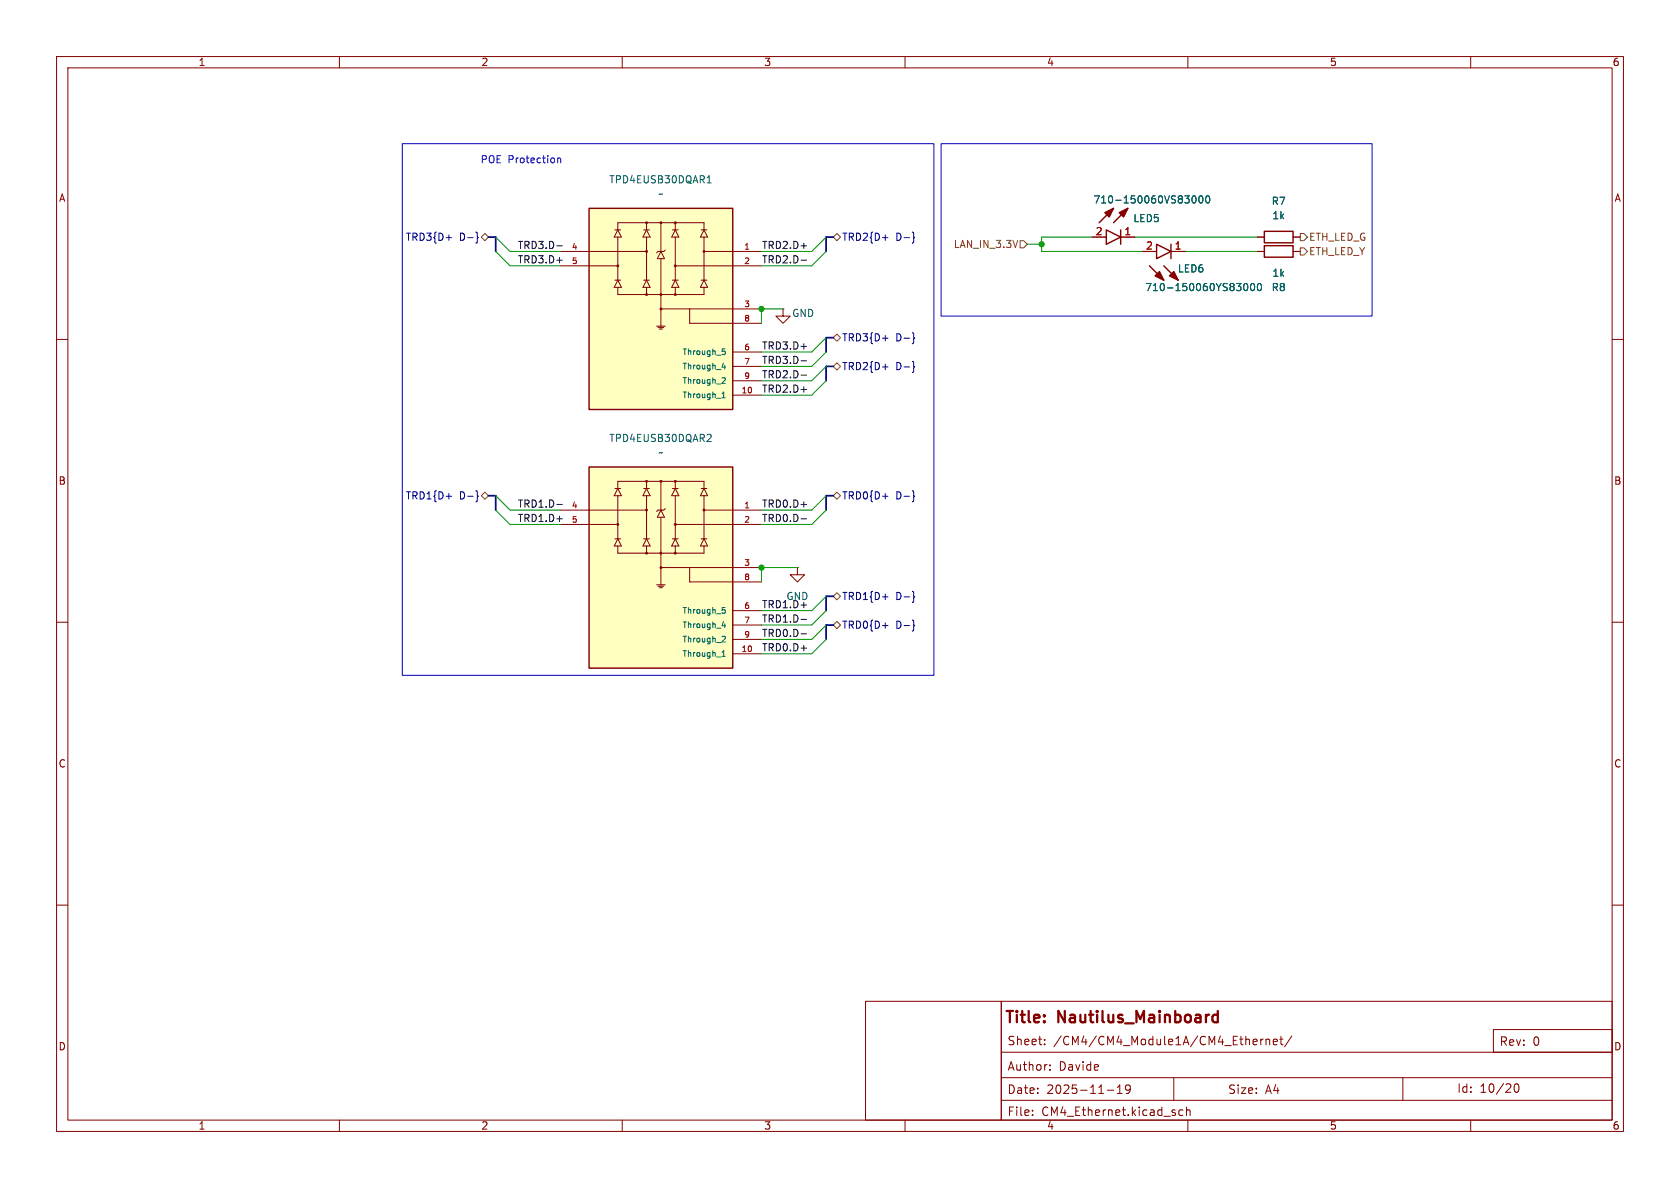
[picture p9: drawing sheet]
<svg xmlns="http://www.w3.org/2000/svg" width="297mm" height="210mm" viewBox="0 0 297 210" stroke-linecap="round" stroke-linejoin="round" font-family="sans-serif">
<g fill="none" stroke="#840000" stroke-width=".18">
<path d="M10 10h277v190h-277zM12 12h273v186h-273zM60 10v2M110 10v2M160 10v2M210 10v2M260 10v2M138.4 54.6v1.3h1.3l-1.3 1.3-1.2-1.3h1.2M138.4 54.6h.1M10 60h2M285 60h2M10 110h2"/>
<path d="M141 100.3v1.3h1.2l-1.2 1.3-1.3-1.3h1.3M141 100.3h.1M285 110h2M10 160h2M153 177h24v21h-24zM177 177h108v21h-108zM285 160h2M60 198v2M110 198v2M160 198v2M177 194.5h108M177 190.5h108"/>
<path d="M177 186h108M182.5 197v.2M182.5 196.3v.1M184.7 184.6v.1M184.7 183.8v.1M185.6 189v.2M185.6 188.3v.1M195.7 192.7h1.2M197.5 193.3h.9M197.5 192.2l.5-.4v1.5M199.8 192.4l-.3 .3h-.3l-.2-.3 .1-.5 .4-.1 .2 .1a.99 .99 0 0 1-.3 1.4h-.3M207.5 190.5v4"/>
<path d="M209.1 196.3l-.4-.1-.3 .3v.4l.1 .2h.6M209.8 196.3l.2-.1 .3 .1 .1 .9M209.8 195.7v1.5M210 198v2M222.2 183.8v.3l-.7 .1M222.9 183.7v1M223.3 183.7l-.3 .1-.1 .2M223.8 183.8l.2-.1 .4 .1 .1 .9M223.8 183.7v1M225.1 184.2l.7-.1-.1-.3-.4-.1-.2 .2 .1 .7h.5M226.2 183.7h.6M226.5 183.2v1.3l.3 .2"/>
<path d="M228.4 183.1l-1.3 2M248 190.5v4M260 198v2M264 182h21v4h-21zM267.8 191.7l.2-.1a.81 .81 0 0 1 .6 .6 .81 .81 0 0 1-.3 .8l-.1 .1a.81 .81 0 0 1-.4-1.4z"/>
</g>
<path d="M214.5 179.5l.2-.1 .6 .1M215.3 178.7v2M214.5 180.6l.2 .1 .6-.1" fill="none" stroke="#840000" stroke-width=".4"/>
<path d="M104.1 36.8h25.4v35.6h-25.4z" fill="#ffffc2"/>
<g fill="none" stroke="#840000" stroke-width=".25">
<path d="M104.1 36.8h25.4v35.6h-25.4zM196.8 36.8l-2.5 2.6M199.4 36.8l-2.6 2.6M195.6 40.6l2.5 1.3-2.5 1.3zM198.1 40.6v2.6M203.2 47l2.5 2.5M204.5 43.2l2.5 1.3-2.5 1.2zM205.7 47l2.6 2.5M207 43.2v2.5M223.5 40.9h5.1v2h-5.1zM223.5 43.4h5.1v2.1h-5.1z"/>
<circle cx="114.3" cy="39.4" r=".13"/>
<circle cx="116.8" cy="39.4" r=".13"/>
<circle cx="119.4" cy="39.4" r=".13"/>
<circle cx="109.2" cy="47" r=".13"/>
<circle cx="114.3" cy="52.1" r=".13"/>
<circle cx="114.3" cy="44.5" r=".13"/>
<circle cx="116.8" cy="52.1" r=".13"/>
<circle cx="116.8" cy="54.6" r=".13"/>
<circle cx="119.4" cy="52.1" r=".13"/>
<circle cx="119.4" cy="47" r=".13"/>
<circle cx="124.5" cy="44.5" r=".13"/>
</g>
<g fill="none" stroke="#840000" stroke-width=".18">
<path d="M114.3 39.4v1.2M116.8 39.4v5.1M119.4 39.4v1.2M99.1 47h10.1M99.1 44.5h15.2M108.7 40.6h1M108.7 49.5h1M109.2 40.6l.7 1.3h-1.3zM109.2 49.5l.7 1.3h-1.3zM109.2 40.6v-1.2h15.3v1.2M109.2 41.9v7.6M109.2 50.8v1.3h15.3v-1.3"/>
<path d="M113.8 40.6h1M113.8 49.5h1M114.3 40.6l.6 1.3h-1.2zM114.3 49.5l.6 1.3h-1.2zM114.3 41.9v7.6M114.3 50.8v1.3M116.1 57.7h1.5M116.3 57.9h1M116.6 58.2h.5M116.8 44.5l.7 1.2h-1.3zM116.8 45.7v12M116.8 54.6h17.8"/>
<path d="M117.6 44.2l-.3 .3h-1l-.2 .2M118.9 40.6h1M118.9 49.5h1M119.4 40.6l.6 1.3h-1.3zM119.4 49.5l.6 1.3h-1.3zM119.4 47h15.2M119.4 41.9v7.6M119.4 50.8v1.3M121.9 54.6v2.6h12.7M124 40.6h1M124 49.5h1M124.5 40.6l.6 1.3h-1.3z"/>
<path d="M124.5 49.5l.6 1.3h-1.3zM124.5 44.5h10.1M124.5 41.9v7.6M193 41.9h2.6M198.1 41.9h2.6M201.9 44.5h2.6M207 44.5h2.5M222.2 41.9h1.3M222.2 44.5h1.3M228.6 41.9h1.3M228.6 44.5h1.3M129.5 62.2h5.1"/>
<path d="M129.5 64.8h5.1M129.5 67.3h5.1M129.5 69.9h5.1"/>
</g>
<g fill="none" stroke="#006464" stroke-width=".18">
<path d="M125 32.3h.7M125.2 31.2l.2-.1v1.2M210.8 34.7l.2-.1a.68 .68 0 0 1 .5 .7 .68 .68 0 0 1-.5 .6l-.2-.1-.1-.4zM212.1 34.7l.1-.1a.68 .68 0 0 1 .5 .7 .68 .68 0 0 1-.5 .6 .84 .84 0 0 1-.1-1.2zM213.3 34.7l.1-.1a.68 .68 0 0 1 .5 .7 .68 .68 0 0 1-.5 .6l-.1-.1-.2-.4zM220 50.2l.2-.1a.68 .68 0 0 1 .4 .6 .68 .68 0 0 1-.4 .7l-.2-.1-.1-.4zM221.3 50.2l.1-.1a.68 .68 0 0 1 .4 .6 .68 .68 0 0 1-.4 .7 .84 .84 0 0 1-.1-1.2zM222.4 50.2l.2-.1a.68 .68 0 0 1 .4 .6 .68 .68 0 0 1-.4 .7l-.2-.1-.1-.4zM127.6 70.3h.6M127.6 69.6l.3-.3v1M127.7 61.7h.5M127.8 62.1h.2l.2 .2-.1 .3-.3 .1"/>
<path d="M127.8 66.8h.3l.1 .2-.6 .8h.6M127.9 64.2l-.3 .7h.7M128.1 64.6v.6"/>
</g>
<g fill="#840000" stroke="#840000" stroke-width=".25">
<path d="M195.3 37.6l1.5-.8-.7 1.6z"/>
<path d="M197.9 37.6l1.5-.8-.8 1.6z"/>
<path d="M205 48l.7 1.5-1.5-.7z"/>
<path d="M207.5 48l.8 1.5-1.5-.7z"/>
</g>
<path d="M104.1 82.6h25.4v35.5h-25.4z" fill="#ffffc2"/>
<g fill="none" stroke="#840000" stroke-width=".25">
<path d="M104.1 82.6h25.4v35.5h-25.4z"/>
<circle cx="109.2" cy="92.7" r=".13"/>
<circle cx="114.3" cy="85.1" r=".13"/>
<circle cx="114.3" cy="97.8" r=".13"/>
<circle cx="114.3" cy="90.2" r=".13"/>
<circle cx="116.8" cy="85.1" r=".13"/>
<circle cx="116.8" cy="97.8" r=".13"/>
<circle cx="119.4" cy="97.8" r=".13"/>
<circle cx="119.4" cy="85.1" r=".13"/>
<circle cx="119.4" cy="92.7" r=".13"/>
<circle cx="124.5" cy="90.2" r=".13"/>
<circle cx="116.8" cy="100.3" r=".13"/>
</g>
<g fill="none" stroke="#840000" stroke-width=".18">
<path d="M193 41.9h2.6M198.1 41.9h2.6M201.9 44.5h2.6M207 44.5h2.5M222.2 41.9h1.3M222.2 44.5h1.3M228.6 41.9h1.3M228.6 44.5h1.3M99.1 92.7h10.1M99.1 90.2h15.2M108.7 86.4h1M108.7 95.3h1"/>
<path d="M109.2 86.4l.7 1.2h-1.3zM109.2 95.3l.7 1.2h-1.3zM109.2 86.4v-1.3h15.3v1.3M109.2 87.6v7.7M109.2 96.5v1.3h15.3v-1.3M113.8 86.4h1M113.8 95.3h1M114.3 86.4l.6 1.2h-1.2zM114.3 95.3l.6 1.2h-1.2zM114.3 85.1v1.3M114.3 87.6v7.7M114.3 96.5v1.3"/>
<path d="M116.8 90.2l.7 1.2h-1.3zM116.8 85.1v5.1M116.8 91.4v12M117.6 89.9l-.3 .3h-1l-.2 .2M118.9 86.4h1M118.9 95.3h1M119.4 86.4l.6 1.2h-1.3zM119.4 95.3l.6 1.2h-1.3zM119.4 92.7h15.2M119.4 85.1v1.3M119.4 87.6v7.7M119.4 96.5v1.3"/>
<path d="M124 86.4h1M124 95.3h1M124.5 86.4l.6 1.2h-1.3zM124.5 95.3l.6 1.2h-1.3zM124.5 90.2h10.1M124.5 87.6v7.7M116.1 103.4h1.5M116.3 103.6h1M116.6 103.9h.5M116.8 100.3h17.8M121.9 100.3v2.6h12.7M129.5 108h5.1"/>
<path d="M129.5 110.5h5.1M129.5 113h5.1M129.5 115.6h5.1"/>
</g>
<g fill="none" stroke="#006464" stroke-width=".18">
<path d="M210.8 34.7l.2-.1a.68 .68 0 0 1 .5 .7 .68 .68 0 0 1-.5 .6l-.2-.1-.1-.4zM212.1 34.7l.1-.1a.68 .68 0 0 1 .5 .7 .68 .68 0 0 1-.5 .6 .84 .84 0 0 1-.1-1.2zM213.3 34.7l.1-.1a.68 .68 0 0 1 .5 .7 .68 .68 0 0 1-.5 .6l-.1-.1-.2-.4zM220 50.2l.2-.1a.68 .68 0 0 1 .4 .6 .68 .68 0 0 1-.4 .7l-.2-.1-.1-.4zM221.3 50.2l.1-.1a.68 .68 0 0 1 .4 .6 .68 .68 0 0 1-.4 .7 .84 .84 0 0 1-.1-1.2zM222.4 50.2l.2-.1a.68 .68 0 0 1 .4 .6 .68 .68 0 0 1-.4 .7l-.2-.1-.1-.4zM125.5 76.8l.2 .2v.3l-.8 .7h.8M127.6 116h.6M127.6 115.3l.3-.3v1M127.7 107.4h.5M127.8 107.8h.2l.2 .2v.3l-.4 .1M127.8 112.5h.3l.1 .3-.6 .7h.6"/>
<path d="M127.9 109.9l-.3 .7h.7M128.1 110.3v.7"/>
</g>
<g fill="none" stroke="#000084" stroke-width=".18">
<path d="M78.9 42h.9M84.2 41l.2 .2v.6l.2 .2-.2 .2v.6l-.2 .2M156 42h1M156 59.8h1M161.3 41l.2 .2v.6l.2 .2-.2 .2v.6l-.2 .2M161.3 58.8l.2 .2v.6l.2 .2-.2 .2v.6l-.2 .2M156 64.9h1M161.3 63.9l.2 .2v.6l.2 .2-.2 .1v.7l-.2 .1M78.9 87.7h.9M84.2 86.8l.2 .1v.6l.2 .2-.2 .2v.6l-.2 .2M156 87.7h1M161.3 86.8l.2 .1v.6l.2 .2-.2 .2v.6l-.2 .2"/>
<path d="M156 105.5h1M156 110.6h1M161.3 104.5l.2 .2v.6l.2 .2-.2 .2v.6l-.2 .2M161.3 109.6l.2 .2v.6l.2 .2-.2 .2v.6l-.2 .2"/>
</g>
<path d="M85.1 41.9l.6-.6 .7 .6-.7 .6zM147.3 41.9l.7-.6 .6 .6-.6 .6zM147.3 59.7l.7-.6 .6 .6-.6 .6zM179.9 42.5l-.4 1.3M180.3 42.5h.7l.6 .7-.6 .6h-.7zM229.9 41.3h.6l.6 .6-.6 .6h-.6zM229.9 43.8h.6l.6 .7-.6 .6h-.6zM147.3 64.8l.7-.7 .6 .7-.6 .6zM85.7 87l.7 .6-.7 .7-.6-.7zM148 87l.6 .6-.6 .7-.7-.7zM147.3 105.4l.7-.6 .6 .6-.6 .6zM148 109.9l.6 .6-.6 .6-.7-.6z" fill="none" stroke="#725600" stroke-width=".18"/>
<path d="M98.4 43.5h1M141.6 46h1M141.6 63.8h1M141.6 66.3h1M98.4 89.2h1M141.6 91.7h1M141.6 109.5h1M141.6 112h1" fill="none" stroke="#0f0f0f" stroke-width=".18"/>
<path d="M86.4 41.9h1.2v2.6M147.3 41.9h-1.3v2.6M147.3 59.7h-1.3v2.5M147.3 64.8h-1.3v2.5M86.4 87.6h1.2v2.6M147.3 87.6h-1.3v2.6M147.3 105.4h-1.3v2.6M147.3 110.5h-1.3v2.5" fill="none" stroke="#000084" stroke-width=".3"/>
<g fill="none" stroke="#009600" stroke-width=".18">
<path d="M87.6 41.9l2.6 2.6h8.9M87.6 44.5l2.6 2.5h8.9M138.4 54.6h-3.8v2.6M146 41.9l-2.5 2.6h-8.9M146 59.7l-2.5 2.5h-8.9M146 44.5l-2.5 2.5h-8.9M181.6 43.2h2.5M193 41.9h-8.9v2.6h17.8M200.7 41.9h21.5M209.5 44.5h12.7M146 62.2l-2.5 2.6h-8.9M146 64.8l-2.5 2.5h-8.9"/>
<path d="M146 67.3l-2.5 2.6h-8.9M87.6 87.6l2.6 2.6h8.9M87.6 90.2l2.6 2.5h8.9M146 87.6l-2.5 2.6h-8.9M146 90.2l-2.5 2.5h-8.9M141 100.3h-6.4v2.6M146 110.5l-2.5 2.5h-8.9M146 108l-2.5 2.5h-8.9M146 113l-2.5 2.6h-8.9M146 105.4l-2.5 2.6h-8.9"/>
</g>
<path d="M71.1 25.4h94v94h-94zM98.6 27.9v.9M98.6 28.1l.2-.2 .3 .1v.8M166.4 25.4h76.2v30.5h-76.2z" fill="none" stroke="#0000c2" stroke-width=".18"/>
<g fill="#009600" stroke="#009600" stroke-width=".18">
<circle cx="134.6" cy="54.6" r=".46"/>
<circle cx="184.1" cy="43.2" r=".46"/>
<circle cx="134.6" cy="100.3" r=".46"/>
</g>
<g font-size="2.8" fill="#840000">
<text x="177.5" y="181.4">Title:</text>
<text x="187.2" y="181.4">Nautilus_Mainboard</text>
</g>
<g font-size="2.1" fill="#840000">
<text x="178" y="185">Sheet:</text>
<text x="186.2" y="185">/CM4/CM4_Module1A/CM4_Ethernet/</text>
<text x="265" y="185.1">Rev:</text>
<text x="270.9" y="185.1">0</text>
<text x="178" y="189.5">Author:</text>
<text x="187.2" y="189.5">Davide</text>
<text x="178" y="193.6">Date:</text>
<text x="178" y="197.5">File:</text>
<text x="184.1" y="197.5">CM4_Ethernet.kicad_sch</text>
<text x="185" y="193.6">2025-11-19</text>
<text x="217" y="193.6">Size:</text>
<text x="223.7" y="193.6">A4</text>
<text x="257.5" y="193.4">Id:</text>
<text x="261.6" y="193.4">10/20</text>
</g>
<g font-size="1.8" fill="#840000">
<text x="35" y="11.9">1</text>
<text x="85" y="11.9">2</text>
<text x="135" y="11.9">3</text>
<text x="185" y="11.9">4</text>
<text x="235" y="11.9">5</text>
<text x="285" y="11.9">6</text>
<text x="10.3" y="35.9">A</text>
<text x="285.3" y="35.9">A</text>
<text x="10.3" y="85.9">B</text>
<text x="285.3" y="85.9">B</text>
<text x="10.3" y="135.9">C</text>
<text x="285.3" y="135.9">C</text>
<text x="10.3" y="185.9">D</text>
<text x="285.3" y="185.9">D</text>
<text x="35" y="199.9">1</text>
<text x="85" y="199.9">2</text>
<text x="135" y="199.9">3</text>
<text x="185" y="199.9">4</text>
<text x="235" y="199.9">5</text>
<text x="285" y="199.9">6</text>
</g>
<text font-size="1.8" fill="#0000c2" x="84.9" y="29.1">POE Protection</text>
<g font-size="1.8" fill="#006464">
<text x="107.6" y="32.6">TPD4EUSB30DQAR1</text>
<text x="116.3" y="35.2">~</text>
<text x="193.2" y="36.2">710-150060VS83000</text>
<text x="200.3" y="39.5">LED5</text>
<text x="224.7" y="36.4">R7</text>
<text x="224.8" y="39">1k</text>
<text x="202.3" y="51.7">710-150060YS83000</text>
<text x="208.1" y="48.4">LED6</text>
<text x="224.7" y="51.7">R8</text>
<text x="224.8" y="49.1">1k</text>
<text x="139.9" y="56.2">GND</text>
<text x="107.6" y="78.3">TPD4EUSB30DQAR2</text>
<text x="116.3" y="80.9">~</text>
</g>
<g font-size="1.8" fill="#a90000">
<text x="193.6" y="41.7">2</text>
<text x="198.7" y="41.7">1</text>
<text x="202.5" y="44.2">2</text>
<text x="207.6" y="44.2">1</text>
</g>
<g font-size="1.8" fill="#000084">
<text x="71.6" y="42.8">TRD3{D+</text>
<text x="81.2" y="42.8">D-}</text>
<text x="148.8" y="42.8">TRD2{D+</text>
<text x="158.4" y="42.8">D-}</text>
<text x="148.8" y="60.6">TRD3{D+</text>
<text x="148.8" y="65.6">TRD2{D+</text>
<text x="158.4" y="60.6">D-}</text>
<text x="158.4" y="65.6">D-}</text>
<text x="71.6" y="88.5">TRD1{D+</text>
<text x="81.2" y="88.5">D-}</text>
<text x="148.8" y="88.5">TRD0{D+</text>
<text x="158.4" y="88.5">D-}</text>
<text x="148.8" y="106.3">TRD1{D+</text>
<text x="158.4" y="106.3">D-}</text>
<text x="148.8" y="111.4">TRD0{D+</text>
<text x="158.4" y="111.4">D-}</text>
</g>
<g font-size="1.8" fill="#0f0f0f">
<text x="91.4" y="46.6">TRD3.D+</text>
<text x="91.4" y="44.1">TRD3.D-</text>
<text x="134.6" y="44.1">TRD2.D+</text>
<text x="134.6" y="46.6">TRD2.D-</text>
<text x="134.6" y="64.4">TRD3.D-</text>
<text x="134.6" y="61.9">TRD3.D+</text>
<text x="134.6" y="67">TRD2.D-</text>
<text x="134.6" y="69.5">TRD2.D+</text>
<text x="91.4" y="89.8">TRD1.D-</text>
<text x="134.6" y="89.8">TRD0.D+</text>
<text x="91.4" y="92.4">TRD1.D+</text>
<text x="134.6" y="92.4">TRD0.D-</text>
<text x="134.6" y="107.6">TRD1.D+</text>
<text x="138.9" y="106.3">GND</text>
<text x="134.6" y="110.1">TRD1.D-</text>
<text x="134.6" y="112.7">TRD0.D-</text>
<text x="134.6" y="115.2">TRD0.D+</text>
</g>
<g font-size="1.8" fill="#725600">
<text x="168.5" y="44">LAN_IN_3.3V</text>
<text x="231.3" y="42.8">ETH_LED_G</text>
<text x="231.3" y="45.3">ETH_LED_Y</text>
</g>
<g font-size="1.4" fill="#a90000">
<text x="101" y="44.2">4</text>
<text x="101" y="46.7">5</text>
<text x="131.5" y="44.2">1</text>
<text x="131.5" y="46.7">2</text>
<text x="131.5" y="54.4">3</text>
<text x="131.5" y="56.9">8</text>
<text x="131.5" y="62">6</text>
<text x="131.5" y="64.5">7</text>
<text x="131" y="69.6">10</text>
<text x="131.5" y="67.1">9</text>
<text x="101" y="89.9">4</text>
<text x="131.5" y="89.9">1</text>
<text x="101" y="92.5">5</text>
<text x="131.5" y="92.5">2</text>
<text x="131.5" y="100.1">3</text>
<text x="131.5" y="102.6">8</text>
<text x="131.5" y="107.7">6</text>
<text x="131.5" y="110.2">7</text>
<text x="131.5" y="112.8">9</text>
<text x="131" y="115.3">10</text>
</g>
<g font-size="1.4" fill="#006464">
<text x="120.5" y="63">Through_5</text>
<text x="120.5" y="65.5">Through_4</text>
<text x="120.5" y="68">Through_2</text>
<text x="120.5" y="70.6">Through_1</text>
<text x="120.5" y="108.7">Through_5</text>
<text x="120.5" y="111.2">Through_4</text>
<text x="120.5" y="113.8">Through_2</text>
<text x="120.5" y="116.3">Through_1</text>
</g>
</svg>
